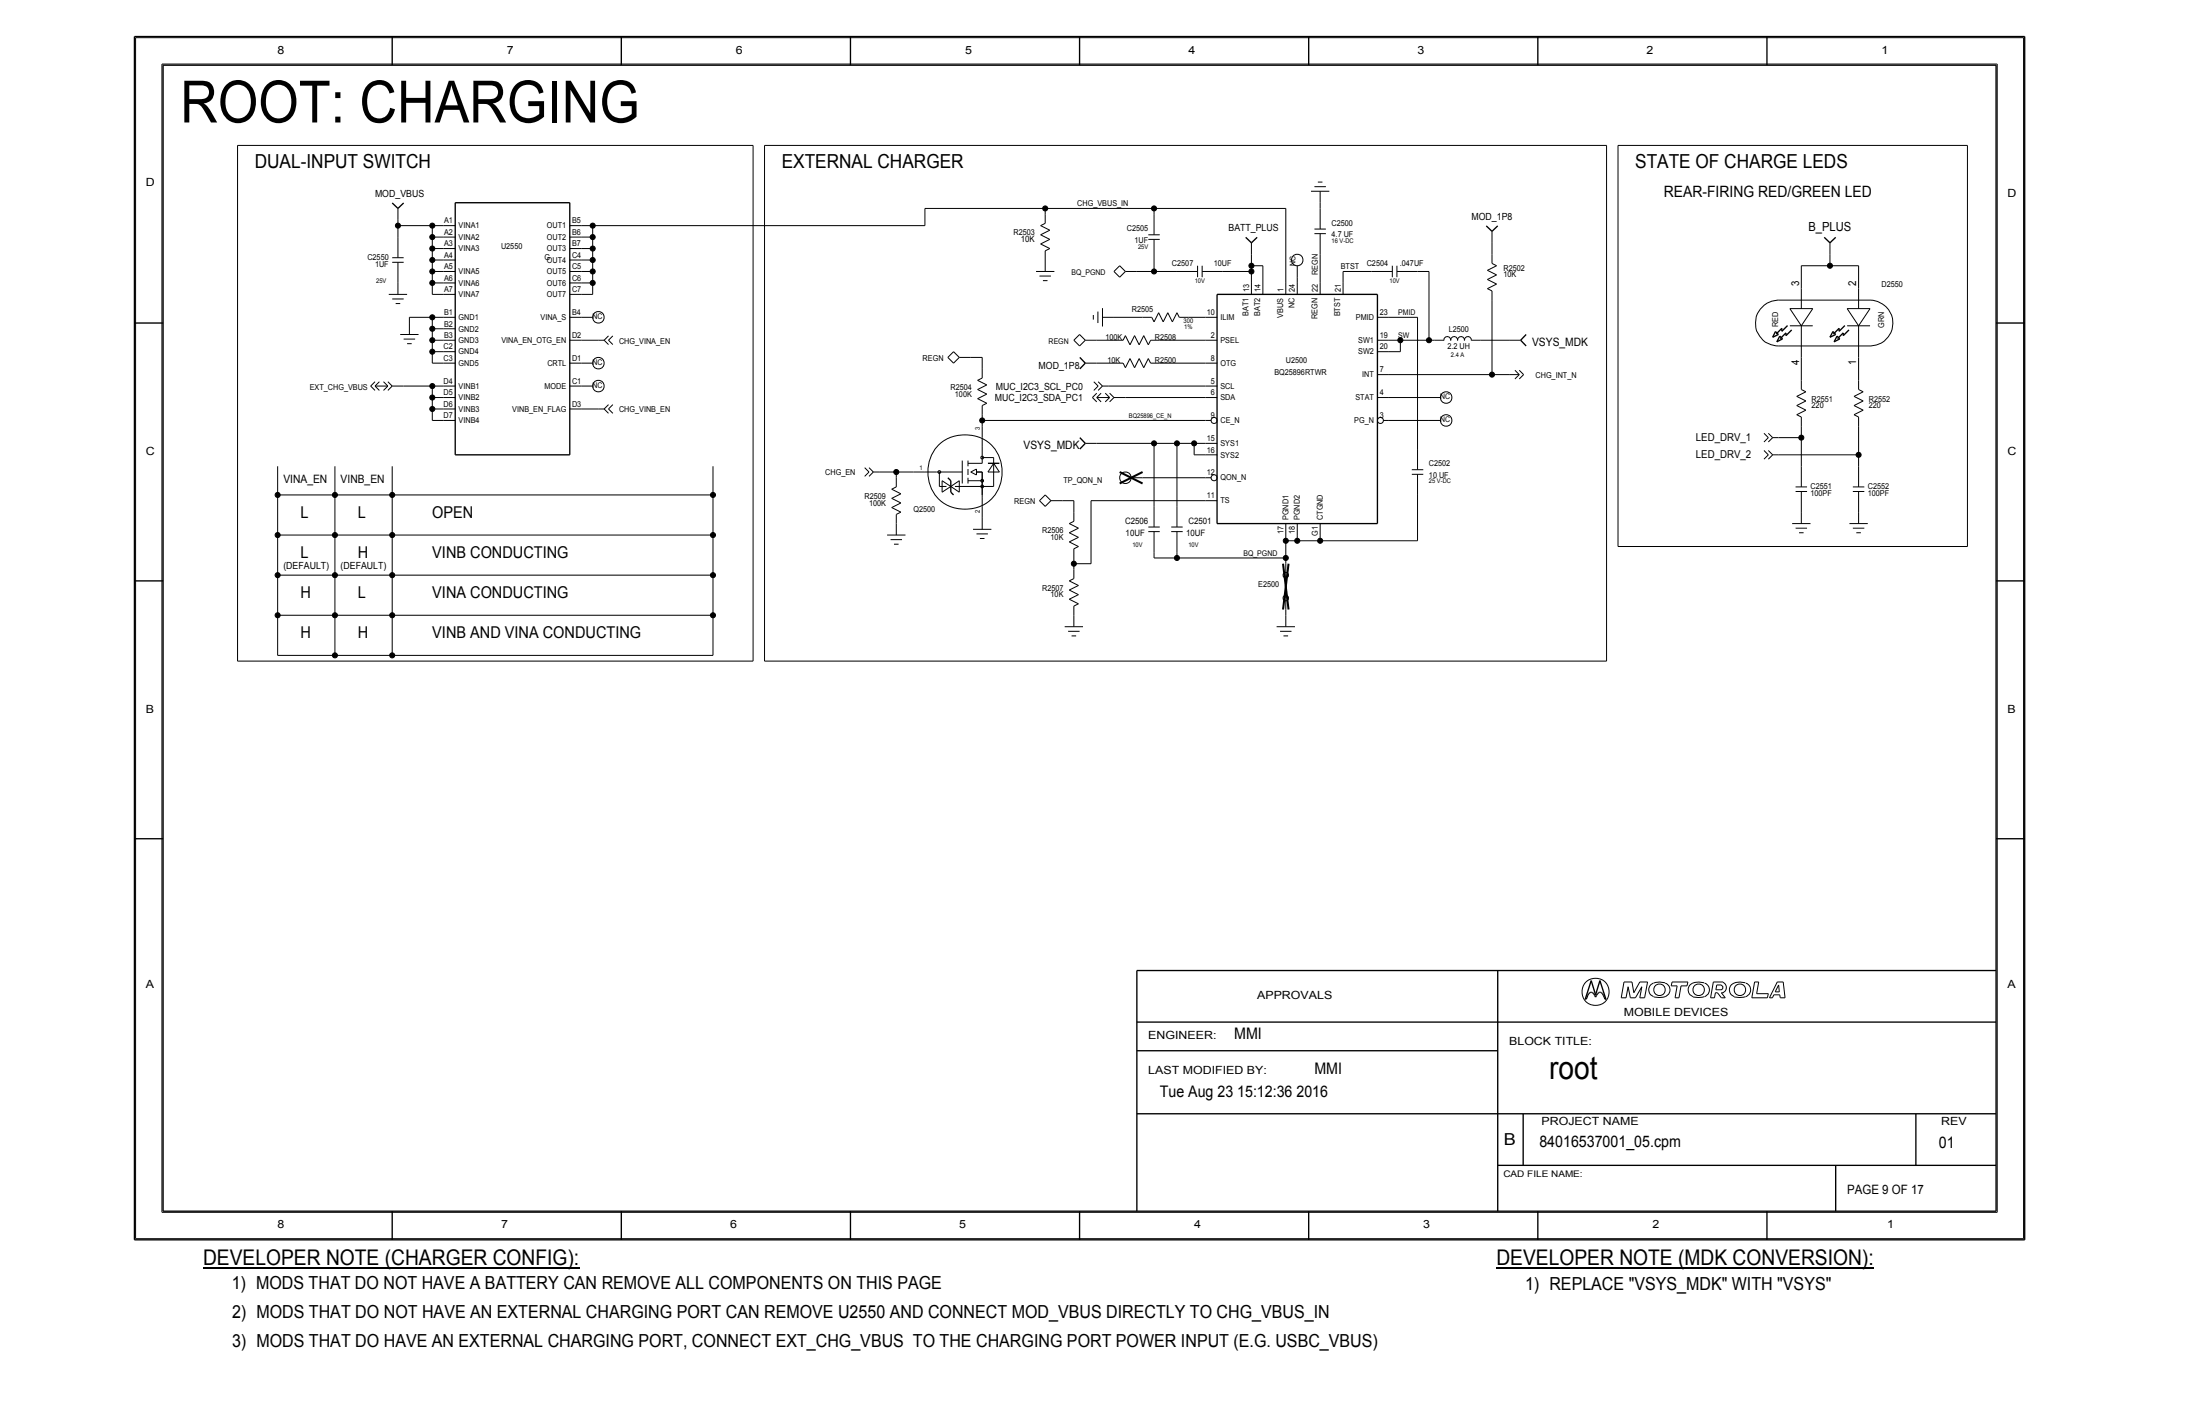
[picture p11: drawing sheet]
<svg xmlns="http://www.w3.org/2000/svg" width="432mm" height="279mm" viewBox="0 0 432 279" stroke-linecap="round" stroke-linejoin="round" font-family="sans-serif">
<path d="M39.9 248.8h73.8M293.7 248.7h74.1" fill="none" stroke="#000" stroke-width=".31"/>
<g fill="none" stroke="#000" stroke-width=".2">
<path d="M26.6 7.4h370.6zM26.6 7.4v235.6zM31.8 12.6v225.3zM31.8 12.6h360.2zM392 12.6v225.3zM397.2 7.4v235.6zM46.6 28.5h101.2zM46.6 28.5v101.2zM147.8 28.5v101.2zM150.1 28.5h165.2zM150.1 28.5v101.2zM257.3 37.5h3.6z"/>
<path d="M258 36.6h2.2zM258.7 35.7h.9zM259.1 39.8v1.1zM259.1 37.5v2.3zM315.3 28.5v101.2zM317.6 28.5h68.6zM317.6 28.5v78.7zM386.2 28.5v78.7zM76.3 57.8h3.6zM77 58.7h2.2zM77 51.5h2.2zM77 50.6h2.2z"/>
<path d="M77.7 59.6h.9zM78.1 44.3v2.2zM78.1 43.1v1.2zM78.1 55.5v2.3zM78.1 51.5v4zM78.1 46.5v4.1zM78.1 40.9v2.2zM78.1 44.3h6.7zM84.8 46.5h2.3zM84.8 48.8h2.3zM84.8 51h2.3zM84.8 53.3h2.3z"/>
<path d="M84.8 55.5h2.3zM84.8 57.8h2.3zM84.8 44.3h2.3zM84.8 44.3v2.2zM84.8 46.5v2.3zM84.8 48.8v2.2zM84.8 51v2.3zM84.8 53.3v2.2zM84.8 55.5v2.3zM87.1 46.5h2.2zM87.1 44.3h2.2zM87.1 51h2.2z"/>
<path d="M87.1 48.8h2.2zM87.1 57.8h2.2zM87.1 55.5h2.2zM87.1 53.3h2.2zM111.8 57.8h2.3zM111.8 53.3h2.3zM111.8 51h2.3zM111.8 55.5h2.3zM111.8 46.5h2.3zM111.8 44.3h2.3zM111.8 48.8h2.3zM114.1 44.3h2.2z"/>
<path d="M114.1 48.8h2.2zM114.1 53.3h2.2zM114.1 46.5h2.2zM114.1 51h2.2zM114.1 55.5h2.2zM114.1 57.8h2.2zM116.3 44.3h65.2zM116.3 44.3v2.2zM116.3 46.5v2.3zM116.3 48.8v2.2zM116.3 51v2.3zM116.3 53.3v2.2z"/>
<path d="M116.3 55.5v2.3zM181.5 40.9h23.6zM181.5 40.9v3.4zM203.3 53.3h3.6zM204 54.2h2.3zM204.2 46.1l1.8 .9zM204.2 47.9l1.8-.9zM204.2 44.3l1.8 .9zM204.2 46.1l1.8-.9zM204.2 47.9l1.8 .9zM204.2 44.3l.9-.5zM204.7 55.1h.9z"/>
<path d="M205.1 49.2l.9-.4zM205.1 40.9h21.4zM205.1 40.9v1.1zM205.1 51v2.3zM205.1 42v1.8zM205.1 49.2v1.8zM218.6 53.3l1.2 1.1zM219.8 52.1l1.1 1.2zM219.8 52.1l-1.2 1.2zM220.9 53.3h2.2zM220.9 53.3l-1.1 1.1zM223.1 53.3h3.4z"/>
<path d="M225.4 47h2.2zM225.4 46.1h2.2zM226.5 53.3h4.5zM226.5 40.9h25.9zM226.5 40.9v1.1zM226.5 51v2.3zM226.5 47v4zM226.5 42v4.1zM231 53.3h4.1zM235.1 52.1v2.3zM236 53.3h4zM236 52.1v2.3z"/>
<path d="M240 53.3h5.6zM245.6 52.1h2.3zM245.6 49.9v2.2zM245.6 52.1v1.2zM245.6 53.3v2.2zM245.6 47.6v2.3zM245.6 55.5v2.3zM247.9 52.1v3.4zM247.9 55.5v2.3zM252.4 40.9v14.6zM252.4 55.5v2.3zM254.6 54.4v1.1z"/>
<path d="M254.6 52.1v2.3zM254.6 55.5v2.3zM258 44.9h2.2zM258 45.8h2.2zM259.1 49.9v5.6zM259.1 45.8v4.1zM259.1 40.9v4zM259.1 55.5v2.3zM263.6 53.3h5.6zM263.6 53.3v2.2zM263.6 55.5v2.3zM269.2 53.3h4.1z"/>
<path d="M273.3 52.1v2.3zM274.2 53.3h4zM274.2 52.1v2.3zM278.2 53.3h2.3zM280.5 53.3v13.5zM291.9 54.8l1.8-.9zM291.9 54.8l1.8 .9zM291.9 53l1.8-.9zM291.9 56.6l.9 .5zM291.9 53l1.8 .9zM291.9 56.6l1.8-.9zM292.8 51.7l.9 .4z"/>
<path d="M292.8 47.6v2.3zM292.8 58.9v14.6zM292.8 49.9v1.8zM292.8 57.1v1.8zM292.8 45.4v2.2zM349.1 58.9a4.5 4.5 0 0 0-4.5 4.5 4.5 4.5 0 0 0 4.5 4.5M349.1 58.9h17.9zM353.5 52.1h5.7zM353.5 52.1v4.5zM353.5 56.6v4zM359.2 52.1h5.6zM359.2 49.9v2.2z"/>
<path d="M359.2 47.6v2.3zM364.8 52.1v4.5zM364.8 56.6v4zM367 58.9a4.5 4.5 0 0 1 4.5 4.5 4.5 4.5 0 0 1-4.5 4.5M72.8 75.8l.8-.9zM72.8 75.8l.8 .8zM73.6 75.8h2.5zM73.6 75.8l.9 .8zM73.6 75.8l.9-.9zM75.3 74.9l.8 .9zM75.3 76.6l.8-.8zM76.1 76.6l.9-.8z"/>
<path d="M76.1 74.9l.9 .9zM77 75.8h2.2zM78.6 65.6h3.6zM79.2 66.5h2.3zM79.2 75.8h5.6zM79.9 67.4h.9zM80.4 62.3h4.4zM80.4 62.3v1.1zM80.4 63.4v2.2zM84.8 64.5h2.3zM84.8 66.8h2.3zM84.8 69h2.3z"/>
<path d="M84.8 71.3h2.3zM84.8 75.8h2.3zM84.8 78h2.3zM84.8 62.3h2.3zM84.8 62.3v2.2zM84.8 64.5v2.3zM84.8 66.8v2.2zM84.8 69v2.3zM84.8 75.8v2.2zM84.8 78v2.2zM87.1 62.3h2.2zM87.1 64.5h2.2z"/>
<path d="M87.1 66.8h2.2zM87.1 69h2.2zM87.1 71.3h2.2zM87.1 75.8h2.2zM87.1 78h2.2zM111.8 75.8h2.3zM111.8 66.8h2.3zM111.8 71.3h2.3zM111.8 62.3h2.3zM114.1 66.8h3.4zM114.1 75.8h2.2zM114.1 71.3h2.2z"/>
<path d="M114.1 62.3h2.2zM117.5 66.8h1.1zM118.6 66.8l.8 .8zM119.4 79.4l-.8 .8zM119.4 66.8l.9 .8zM119.4 65.9l-.8 .9zM120.3 79.4l-.9 .8zM120.3 65.9l-.9 .9zM186 70.1l1.2 1.2zM187.2 69l1.1 1.1zM187.2 69l-1.2 1.1zM188.3 70.1h2.2z"/>
<path d="M188.3 70.1l-1.1 1.2zM190.5 70.1h2.3zM191.9 76.4l1.8 .9zM191.9 78.2l1.8-.9zM191.9 74.6l1.8 .9zM191.9 76.4l1.8-.9zM191.9 78.2l1.8 .9zM191.9 74.6l.9-.4zM192.8 79.6l.9-.5zM192.8 70.1v2.3zM192.8 72.4v1.8zM192.8 79.6v1.8z"/>
<path d="M210.8 66.8l1.1 1.1zM211.9 65.6l1.1 1.2zM211.9 65.6l-1.1 1.2zM213 71.3h2.3zM213 66.8h2.3zM213 66.8l-1.1 1.1zM214.4 78l.9 .9zM214.6 61.8v.9zM214.7 74.9l.8 .9zM215.3 78h2.5zM215.3 77.1l-.9 .9zM215.3 78l.8 .9z"/>
<path d="M215.3 71.3h3.3zM215.3 66.8h3.3zM215.3 78l.8-.9zM215.5 61.1v2.3zM215.5 75.8l-.8 .8zM215.5 74.9l.9 .9zM216.4 75.8l-.9 .8zM216.4 75.8h1.1zM216.4 62.3h2.2zM216.4 60.5v3.6zM216.9 77.1l.9 .9zM216.9 78.9l.9-.9z"/>
<path d="M217.5 75.8h19.1zM217.8 78.9l.8-.9zM217.8 77.1l.8 .9zM218.6 78h2.3zM218.6 62.3h5.7zM218.6 71.3h1.8zM218.6 66.8h1.8zM220.4 71.3l.5 .9zM220.9 65.9l.9 1.8zM220.9 78h15.7zM220.9 65.9l-.5 .9zM221.8 70.4l.9 1.8z"/>
<path d="M221.8 70.4l-.9 1.8zM222.7 65.9l-.9 1.8zM222.7 65.9l.9 1.8zM223.6 70.4l.9 1.8zM223.6 70.4l-.9 1.8zM224.3 62.3h1.8zM224.5 65.9l.9 1.8zM224.5 65.9l-.9 1.8zM225.4 70.4l.4 .9zM225.4 70.4l-.9 1.8zM225.8 71.3h1.8zM225.8 66.8h1.8z"/>
<path d="M225.8 66.8l-.4 .9zM226.1 62.3l.4 .9zM227.4 61.4l.9 1.8zM227.4 61.4l-.9 1.8zM227.6 66.8h9zM227.6 71.3h9zM229.2 61.4l.9 1.8zM229.2 61.4l-.9 1.8zM231 61.4l.5 .9zM231 61.4l-.9 1.8zM231.5 62.3h1.8zM233.3 62.3h3.3z"/>
<path d="M236.6 66.8h2.3zM236.6 71.3h2.3zM236.6 75.8h2.3zM236.6 78h2.3zM236.6 62.3h2.3zM270.4 73.5h2.2zM270.4 78h2.2zM270.4 62.3h2.2zM270.4 66.8h2.2zM270.4 69h2.2zM272.6 66.8h2.3zM272.6 78h7.9z"/>
<path d="M272.6 73.5h20.2zM272.6 69h2.3zM272.6 62.3h5.6zM274.9 66.8h5.6zM274.9 66.8v2.2zM278.2 62.3v25.8zM280.5 66.8h1.1zM280.5 78h2.2zM281.6 66.8h1.8zM283.4 66.8a.66 .66 0 0 1 .6-.8 .66 .66 0 0 1 .7 .8M284.7 66.8a.66 .66 0 0 1 .7-.8 .66 .66 0 0 1 .6 .8M286.1 66.8a.66 .66 0 0 1 .6-.8 .66 .66 0 0 1 .7 .8"/>
<path d="M287.4 66.8a.66 .66 0 0 1 .7-.8 .66 .66 0 0 1 .6 .8M288.8 66.8h1.8zM290.6 66.8h5.6zM292.8 73.5h3.4zM296.2 73.5h2zM296.2 66.8h2.3zM297.3 74.4l.9-.9zM297.3 72.6l.9 .9zM298.2 72.6l.8 .9zM298.2 74.4l.8-.9zM349.1 67.9h17.9zM351.3 60.6h4.5z"/>
<path d="M351.3 63.9h4.5zM351.3 60.6l2.2 3.3zM352.6 79.6l1.8-.9zM352.6 79.6l1.8 .9zM352.6 77.8l1.8-.9zM352.6 77.8l1.8 .9zM353.5 76.4l.9 .5zM353.5 70.1v4.5zM353.5 63.9v6.2zM353.5 74.6v1.8zM355.8 60.6l-2.3 3.3zM362.5 60.6h4.5z"/>
<path d="M362.5 63.9h4.5zM362.5 60.6l2.3 3.3zM363.9 79.6l1.8-.9zM363.9 79.6l1.8 .9zM363.9 77.8l1.8-.9zM363.9 77.8l1.8 .9zM364.8 76.4l.9 .5zM364.8 70.1v4.5zM364.8 63.9v6.2zM364.8 74.6v1.8zM367 60.6l-2.2 3.3zM54.5 97.1v7.9z"/>
<path d="M54.5 91.5v5.6zM54.5 97.1h11.2zM65.7 97.1v7.9zM65.7 91.5v5.6zM65.7 97.1h11.3zM77 97.1v7.9zM77 91.5v5.6zM77 97.1h62.9zM84.8 80.2h2.3zM84.8 80.2v2.3zM84.8 82.5h2.3zM87.1 80.2h2.2z"/>
<path d="M87.1 82.5h2.2zM111.8 80.2h2.3zM114.1 80.2h3.4zM117.5 80.2h1.1zM118.6 80.2l.8 .9zM119.4 80.2l.9 .9zM139.9 97.1v7.9zM139.9 91.5v5.6zM169.7 91.8l.9 .8zM170.6 92.6l-.9 .9zM170.6 91.8l.8 .8zM171.4 92.6l-.8 .9z"/>
<path d="M171.4 92.6h1.1zM172.5 92.6h3.4zM175 97.8l1.8 .9zM175 99.6l1.8-.9zM175 96l1.8 .9zM175 97.8l1.8-.9zM175 99.6l1.8 .9zM175 96l.9-.5zM175.9 92.6h3.4zM175.9 92.6v1.1zM175.9 93.7v1.8zM179.3 92.6h2.2z"/>
<path d="M181.5 92.6h2.3zM183.8 92.6h5.1zM184.2 92.4h.4v.4h-.4zM184.4 95.4h1.4zM184.4 87.2a7.5 7.5 0 0 1 11.5 1.9 7.3 7.3 0 0 1-4.1 10.5 7.3 7.3 0 0 1-9.6-5.8 7.6 7.6 0 0 1 2.2-6.6zM184.4 92.6v2.8zM184.9 96.6l1.7-1.2zM184.9 94.3v2.3zM184.9 94.3l1.7 1.1zM186.6 95.4l1.7-1.1zM186.6 95.4l1.7 1.2zM187.4 95.4h5.4z"/>
<path d="M188.3 94.3v2.3zM188.9 90.4v4.5zM190 94.3h2.8zM190 90.9h2.8zM190 90.4v1.1zM190 93.7v1.2zM190 92v1.2zM190.5 92.6l1.2 .6zM190.5 92.6l1.2-.6zM191.7 92.6h1.1zM191.7 92v1.2zM192.6 89.6h.4v.4h-.4z"/>
<path d="M192.6 94.1h.4v.4h-.4zM192.6 95.3h.4v.3h-.4zM192.8 95.4h2.2zM192.8 82.5h43.8zM192.8 81.4v1.1zM192.8 82.5v1.1zM192.8 99.4v2.2zM192.8 83.6v2.3zM192.8 87.5v3.4zM192.8 97.7v1.7zM192.8 85.9v1.6zM192.8 92.6v5.1z"/>
<path d="M192.8 89.8h2.2zM192.8 92.6v4.5zM193.9 92.6h2.3zM195 90.9l1.2 1.7zM195 89.8v5.6zM195 90.9l-1.1 1.7zM204 98.2l1.1 1.2zM205.1 97.1l1.2 1.1zM205.1 97.1l-1.1 1.1zM206.3 98.2h2.2zM206.3 98.2l-1.2 1.2zM208.5 98.2h2.3z"/>
<path d="M210.8 98.2v2.3zM213 87h2.3zM214.1 98.2h22.5zM214.1 98.2v12.4zM215.3 87h11.2zM222 93.7h2.3zM224.3 93.7h12.3zM226.5 87h4.5zM226.5 87v12.4zM226.5 99.4v4zM231 87h3.4zM231 87v12.4z"/>
<path d="M231 99.4v4zM234.4 87h2.2zM234.4 87v2.2zM234.4 89.2h2.2zM236.6 82.5h1.1zM236.6 98.2h2.3zM236.6 93.7h1.1zM236.6 89.2h2.3zM236.6 87h2.3zM271.5 82.5h1.1zM272.6 82.5h7.9zM277.1 93.1h2.2z"/>
<path d="M277.1 92.2h2.2zM278.2 97.1v9zM278.2 88.1v4.1zM278.2 93.1v4zM280.5 82.5h2.2zM346.2 85l.9 .9zM346.2 88.4l.9 .8zM347.1 85.9l-.9 .8zM347.1 85l.8 .9zM347.1 89.2l-.9 .9zM347.1 88.4l.8 .8zM347.9 85.9l-.8 .8z"/>
<path d="M347.9 85.9h1.2zM347.9 89.2l-.8 .9zM347.9 89.2h1.2zM349.1 85.9h4.4zM349.1 89.2h15.7zM352.4 95.5h2.3zM352.4 96.4h2.3zM352.6 81.4l.9 .4zM352.6 81.4l1.8-.9zM353.5 83.6v2.3zM353.5 85.9v5.6zM353.5 96.4v4.1z"/>
<path d="M353.5 91.5v4zM353.5 81.8v1.8zM363.7 95.5h2.2zM363.7 96.4h2.2zM363.9 81.4l.9 .4zM363.9 81.4l1.8-.9zM364.8 83.6v5.6zM364.8 89.2v2.3zM364.8 96.4v4.1zM364.8 91.5v4zM364.8 81.8v1.8zM54.5 105v7.9z"/>
<path d="M54.5 112.9v7.8zM54.5 105h11.2zM54.5 112.9h11.2zM65.7 105v7.9zM65.7 112.9v7.8zM65.7 105h11.3zM65.7 112.9h11.3zM77 105v7.9zM77 112.9h62.9zM77 112.9v7.8zM77 105h62.9zM139.9 105v7.9z"/>
<path d="M139.9 112.9v7.8zM174.1 105h3.6zM174.8 105.9h2.2zM175.5 106.8h.9zM175.9 100.9l.9-.4zM175.9 102.7v2.3zM175.9 100.9v1.8zM191 103.9h3.6zM191.7 104.8h2.2zM192.3 105.7h.9zM192.8 101.6v2.3zM209.9 104.5l1.8-.9z"/>
<path d="M209.9 106.3l1.8 .9zM209.9 102.7l.9-.4zM209.9 115.8l1.8-.9zM209.9 117.6l1.8 .9zM209.9 114l.9-.5zM209.9 104.5l1.8 .9zM209.9 106.3l1.8-.9zM209.9 102.7l1.8 .9zM209.9 115.8l1.8 .9zM209.9 117.6l1.8-.9zM209.9 114l1.8 .9zM210.8 107.7l.9-.5z"/>
<path d="M210.8 118.9l.9-.4zM210.8 110.6h3.3zM210.8 109.5v1.1zM210.8 110.6v1.1zM210.8 100.5v1.8zM210.8 107.7v1.8zM210.8 111.7v1.8zM210.8 118.9v1.8zM225.4 104.3h2.2zM225.4 103.4h2.2zM226.5 109.5h4.5zM226.5 108.4v1.1z"/>
<path d="M226.5 104.3v4.1zM229.9 103.4h2.2zM229.9 104.3h2.2zM231 109.5h21.4zM231 108.4v1.1zM231 104.3v4.1zM252.4 119.6v1.1zM252.4 106.1h2.2zM252.4 105v1.1zM252.4 106.1v3.4zM252.4 109.5v1.1zM252.4 117.3v2.3z"/>
<path d="M252.4 110.6v2.3zM252.4 102.7v2.3zM254.6 106.1h4.5zM254.6 105v1.1zM254.6 102.7v2.3zM259.1 105v1.1zM259.1 102.7v2.3zM259.1 106.1h19.1zM317.6 107.2h68.6zM351.8 102.7h3.5zM352.4 103.6h2.3zM353.1 104.5h.9z"/>
<path d="M353.5 100.5v2.2zM363 102.7h3.6zM363.7 103.6h2.2zM364.3 104.5h.9zM364.8 100.5v2.2zM46.6 129.7h101.2zM54.5 120.7v7.9zM54.5 120.7h11.2zM54.5 128.6h11.2zM65.7 120.7v7.9zM65.7 120.7h11.3zM65.7 128.6h11.3z"/>
<path d="M77 120.7v7.9zM77 120.7h62.9zM77 128.6h62.9zM139.9 120.7v7.9zM150.1 129.7h165.2zM209 123h3.6zM209.6 123.9h2.3zM210.3 124.8h.9zM210.8 120.7v2.3zM250.6 123h3.6zM251.2 123.9h2.3zM251.9 124.8h.9z"/>
<path d="M252.4 120.7v2.3zM318.2 195.8h.9zM318.7 192.7h1.6zM318.7 192.7l-.5 3.1zM319.6 193.6l-.5 2.2zM319.6 193.6l.4 2.2zM320 195.8h1zM320.3 192.7l.4 2.1zM321.8 192.7l-1.1 2.1zM321.8 195.8h1zM321.8 192.7h1.6zM322.2 193.6l-.4 2.2z"/>
<path d="M322.2 193.6l-1.2 2.2zM323.4 192.7l-.6 3.1zM324.5 192.9a1.42 1.42 0 0 0-.9 1.3 1.42 1.42 0 0 0 .9 1.4M326.8 192.9l-.1-.1a3.6 3.6 0 0 0-2.2 .1M326.8 192.9a1.44 1.44 0 0 1 .9 1.7 1.44 1.44 0 0 1-1.5 1.1l-1.6-.1M328 193.4h1.2zM328.2 192.7h3.1zM328.2 192.7l-.2 .7zM328.8 195.8h.7zM329.2 193.4l-.4 2.4zM329.9 193.4l-.4 2.4zM329.9 193.4h1.2z"/>
<path d="M331.3 192.7l-.2 .7zM334.5 192.9a2.65 2.65 0 0 0-3 .7 1.44 1.44 0 0 0 .8 2M334.5 195.6l-1.2 .1-1-.1M334.6 192.9a1.4 1.4 0 0 1 .9 1.3 1.4 1.4 0 0 1-.9 1.4M335.7 195.8h.8zM336.3 192.7h1.9zM336.3 192.7l-.6 3.1zM336.7 194.8l-.2 1zM336.7 194.8h.4zM336.8 194.2h1.1zM337 193.3h.9zM337 193.3l-.2 .9z"/>
<path d="M337.1 194.8l.8 1zM337.8 193.3a.44 .44 0 0 1 .3 .5 .44 .44 0 0 1-.3 .4M337.9 194.8l.7 1zM337.9 194.8h.3zM337.9 195.8h.7zM338.2 192.8a1.1 1.1 0 0 1 .6 1 1.1 1.1 0 0 1-.6 1M342.6 192.9a2.65 2.65 0 0 0-3 .7 1.44 1.44 0 0 0 .8 2M342.7 192.9a1.45 1.45 0 0 1 .9 1.7 1.45 1.45 0 0 1-1.6 1.1l-1.6-.1M343.8 195.8h3.1zM344.4 192.7h.8zM344.4 192.7l-.6 3.1zM344.8 195h2.3z"/>
<path d="M345.2 192.7l-.4 2.3zM347.1 195l-.2 .8zM347.3 195.8h.6zM348.2 195.2l-.3 .6zM348.2 195.2h1.1zM348.4 194.6h.8zM348.8 192.7l-1.5 3.1zM348.8 192.7h1.2zM349.1 193.3l-.7 1.3zM349.1 193.3l.1 1.3zM349.3 195.2l.1 .6zM349.4 195.8h1z"/>
<path d="M350 192.7l.4 3.1zM31.8 237.9h360.2zM26.6 243h370.6z"/>
<circle cx="254.6" cy="51" r="1.13"/>
<circle cx="117.4" cy="62.3" r="1.13"/>
<circle cx="117.4" cy="75.8" r="1.13"/>
<circle cx="117.4" cy="71.3" r="1.13"/>
<circle cx="283.8" cy="78" r="1.13"/>
<circle cx="220.9" cy="93.7" r="1.13"/>
<circle cx="238.3" cy="82.5" r=".59"/>
<circle cx="238.3" cy="93.7" r=".59"/>
<circle cx="270.9" cy="82.5" r=".59"/>
<circle cx="283.8" cy="82.5" r="1.13"/>
<circle cx="252.4" cy="112.9" r=".54"/>
<circle cx="252.4" cy="117.4" r=".54"/>
<circle cx="313.2" cy="194.6" r="2.67"/>
<circle cx="325.7" cy="194.2" r="1.13"/>
<circle cx="333.4" cy="194.2" r="1.13"/>
<circle cx="341.5" cy="194.2" r="1.13"/>
</g>
<g fill="#000" stroke="#000" stroke-width=".2">
<circle cx="78.1" cy="44.3" r=".49"/>
<circle cx="84.8" cy="46.5" r=".49"/>
<circle cx="84.8" cy="55.5" r=".49"/>
<circle cx="84.8" cy="53.3" r=".49"/>
<circle cx="84.8" cy="48.8" r=".49"/>
<circle cx="84.8" cy="51" r=".49"/>
<circle cx="84.8" cy="44.3" r=".49"/>
<circle cx="116.3" cy="46.5" r=".49"/>
<circle cx="116.3" cy="48.8" r=".49"/>
<circle cx="116.3" cy="55.5" r=".49"/>
<circle cx="116.3" cy="44.3" r=".49"/>
<circle cx="116.3" cy="53.3" r=".49"/>
<circle cx="116.3" cy="51" r=".49"/>
<circle cx="205.1" cy="40.9" r=".49"/>
<circle cx="226.5" cy="53.3" r=".49"/>
<circle cx="226.5" cy="40.9" r=".49"/>
<circle cx="245.6" cy="52.1" r=".49"/>
<circle cx="245.6" cy="53.3" r=".49"/>
<circle cx="359.2" cy="52.1" r=".49"/>
<circle cx="84.8" cy="66.8" r=".49"/>
<circle cx="84.8" cy="78" r=".49"/>
<circle cx="84.8" cy="64.5" r=".49"/>
<circle cx="84.8" cy="75.8" r=".49"/>
<circle cx="84.8" cy="62.3" r=".49"/>
<circle cx="84.8" cy="69" r=".49"/>
<circle cx="274.9" cy="66.8" r=".49"/>
<circle cx="280.5" cy="66.8" r=".49"/>
<circle cx="292.8" cy="73.5" r=".49"/>
<circle cx="54.5" cy="97.1" r=".49"/>
<circle cx="65.7" cy="97.1" r=".49"/>
<circle cx="77" cy="97.1" r=".49"/>
<circle cx="84.8" cy="80.2" r=".49"/>
<circle cx="139.9" cy="97.1" r=".49"/>
<circle cx="175.9" cy="92.6" r=".49"/>
<circle cx="192.8" cy="82.5" r=".49"/>
<circle cx="226.5" cy="87" r=".49"/>
<circle cx="231" cy="87" r=".49"/>
<circle cx="234.4" cy="87" r=".49"/>
<circle cx="353.5" cy="85.9" r=".49"/>
<circle cx="364.8" cy="89.2" r=".49"/>
<circle cx="54.5" cy="112.9" r=".49"/>
<circle cx="54.5" cy="105" r=".49"/>
<circle cx="65.7" cy="105" r=".49"/>
<circle cx="65.7" cy="112.9" r=".49"/>
<circle cx="77" cy="105" r=".49"/>
<circle cx="77" cy="112.9" r=".49"/>
<circle cx="139.9" cy="112.9" r=".49"/>
<circle cx="139.9" cy="105" r=".49"/>
<circle cx="210.8" cy="110.6" r=".49"/>
<circle cx="231" cy="109.5" r=".49"/>
<circle cx="252.4" cy="106.1" r=".49"/>
<circle cx="252.4" cy="109.5" r=".49"/>
<circle cx="254.6" cy="106.1" r=".49"/>
<circle cx="259.1" cy="106.1" r=".49"/>
<circle cx="54.5" cy="120.7" r=".49"/>
<circle cx="65.7" cy="120.7" r=".49"/>
<circle cx="65.7" cy="128.6" r=".49"/>
<circle cx="77" cy="120.7" r=".49"/>
<circle cx="77" cy="128.6" r=".49"/>
<circle cx="139.9" cy="120.7" r=".49"/>
</g>
<g fill="none" stroke="#000" stroke-width=".27">
<path d="M26.4 7.2v236.1zM26.4 7.2h371zM32 12.8v224.8zM32 12.8h359.8zM77 7.2v5.6zM122 7.2v5.6zM166.9 7.2v5.6zM211.9 7.2v5.6zM256.9 7.2v5.6zM301.8 7.2v5.6zM346.8 7.2v5.6zM391.8 12.8v224.8z"/>
<path d="M397.4 7.2v236.1zM77 39.8l1.1 1.1zM89.3 39.8h22.5zM89.3 39.8v49.4zM111.8 39.8v49.4zM78.1 40.9l1.1-1.1zM238.9 57.8v44.9zM238.9 57.8h31.5zM244.5 46.6l1.1 1zM245.6 47.6l1.1-1zM270.4 57.8v44.9zM291.7 44.3l1.1 1.1z"/>
<path d="M292.8 45.4l1.2-1.1zM358 46.6l1.2 1zM359.2 47.6l1.1-1zM26.4 63.4h5.6zM211.9 70.1l1.1 1.2zM213 71.3l-1.1 1.1zM298.5 66.8l1 1.1zM299.5 65.6l-1 1.2zM347.9 66.2l1.2-.6zM348.5 65l-.6 1.2zM348.5 65l.6 .6zM348.7 67.1l1.2-.6z"/>
<path d="M349.3 65.9l.6 .6zM349.3 65.9l-.6 1.2zM349.7 65l1.2-1.1zM349.7 64.4v.6zM349.7 64.4l-1.1 1.1zM350.5 65.3v.6zM350.5 65.3l-1.1 1.1zM351.7 64.7l-1.2 1.2zM359.2 66.2l1.1-.6zM359.8 65l.5 .6zM359.8 65l-.6 1.2zM359.8 65.5l1.2-1.1z"/>
<path d="M360 67.1l1.1-.6zM360.6 65.9l.5 .6zM360.6 65.9l-.6 1.2zM360.7 66.4l1.1-1.1zM361 64.4v.6zM361 65l1.1-1.1zM361.8 65.9l1.1-1.2zM361.8 65.3v.6zM391.8 63.4h5.6zM89.3 89.2h22.5zM186 93.7l.6 .6zM186.6 96.6l.6 .5z"/>
<path d="M186.6 94.3v2.3zM193.9 90.9h2.3zM211.9 85.9l1.1 1.1zM213 87l-1.1 1.1zM26.4 114h5.6zM238.9 102.7h31.5zM252.4 112.9v4.4zM391.8 114h5.6zM26.4 164.6h5.6zM391.8 164.6h5.6zM223.1 190.4v47.2zM223.1 190.4h168.7z"/>
<path d="M294 190.4v47.2zM311.1 196h.2zM311.5 195.8l-.2 .2zM311.6 195.3l-.1 .5zM311.8 195l-.2 .3zM312 194.8l-.2 .2zM312 194.8l.2-.1zM312.2 194.7h.2zM312.3 192.4l-1.2 3.6zM312.3 192.4l.9 2.8zM312.4 194.7l.2 .1zM312.6 194.8l.2 .2z"/>
<path d="M312.8 195l.2 .3zM313 195.3l.2 .3zM313.3 195.3l-.1 .3zM313.6 195l-.3 .3zM313.8 194.8l.1-.1zM313.8 194.8l-.2 .2zM313.9 194.7h.3zM314 192.4l1.2 3.6zM314 192.4l-.8 2.8zM314.2 194.7l.1 .1zM314.3 194.8l.2 .2zM314.5 195l.2 .3z"/>
<path d="M314.7 195.3l.2 .5zM314.9 195.8l.1 .2zM315 196h.2zM223.1 200.5h168.7zM223.1 218.5h168.7zM223.1 206.2h70.9zM299 218.5v10.2zM376 218.5v10.2zM32 237.6h359.8zM77 237.6v5.7zM122 237.6v5.7zM166.9 237.6v5.7z"/>
<path d="M211.9 237.6v5.7zM256.9 237.6v5.7zM294 228.7h97.8zM301.8 237.6v5.7zM346.8 237.6v5.7zM360.3 228.7v8.9zM26.4 243.3h371z"/>
</g>
<path d="M219.8 94.9l4.5-2.3zM219.8 92.6l4.5 2.3zM251.8 110.6l1.1 9zM252.9 110.6l-1.1 9z" fill="none" stroke="#000" stroke-width=".4"/>
<text font-size="11.4" x="35.4" y="24">ROOT: CHARGING</text>
<text font-size="6.2" x="304.1" y="211.8">root</text>
<g font-size="4.2">
<text x="39.9" y="248.2">DEVELOPER NOTE (CHARGER CONFIG):</text>
<text x="293.7" y="248.1">DEVELOPER NOTE (MDK CONVERSION):</text>
</g>
<g font-size="3.8">
<text x="50" y="33">DUAL-INPUT SWITCH</text>
<text x="153.4" y="33">EXTERNAL CHARGER</text>
<text x="320.9" y="33">STATE OF CHARGE LEDS</text>
</g>
<g font-size="3.5">
<text x="45.5" y="253">1) MODS THAT DO NOT HAVE A BATTERY CAN REMOVE ALL COMPONENTS ON THIS PAGE</text>
<text x="299.3" y="253.2">1) REPLACE &quot;VSYS_MDK&quot; WITH &quot;VSYS&quot;</text>
<text x="45.5" y="258.6">2) MODS THAT DO NOT HAVE AN EXTERNAL CHARGING PORT CAN REMOVE U2550 AND CONNECT MOD_VBUS DIRECTLY TO CHG_VBUS_IN</text>
<text x="45.5" y="264.2">3) MODS THAT DO HAVE AN EXTERNAL CHARGING PORT, CONNECT EXT_CHG_VBUS TO THE CHARGING PORT POWER INPUT (E.G. USBC_VBUS)</text>
</g>
<g font-size="3.2">
<text x="59" y="101.6">L</text>
<text x="70.2" y="101.6">L</text>
<text x="84.8" y="101.6">OPEN</text>
<text x="59" y="109.5">L</text>
<text x="70.2" y="109.5">H</text>
<text x="84.8" y="109.5">VINB CONDUCTING</text>
<text x="59" y="117.3">H</text>
<text x="70.2" y="117.3">L</text>
<text x="84.8" y="117.3">VINA CONDUCTING</text>
<text x="59" y="125.2">H</text>
<text x="70.2" y="125.2">H</text>
<text x="84.8" y="125.2">VINB AND VINA CONDUCTING</text>
<text x="295.2" y="224.7">B</text>
</g>
<g font-size="3.1">
<text x="326.6" y="38.7">REAR-FIRING RED/GREEN LED</text>
<text x="242.2" y="203.9">MMI</text>
<text x="227.6" y="215.2">Tue Aug 23 15:12:36 2016</text>
<text x="258" y="210.7">MMI</text>
<text x="302.1" y="225.1">84016537001_05.cpm</text>
<text x="380.5" y="225.3">01</text>
</g>
<g font-size="2.5">
<text x="355" y="45.4">B_PLUS</text>
<text x="362.5" y="234.3">PAGE 9 OF 17</text>
</g>
<g font-size="2.3">
<text x="300.7" y="67.9">VSYS_MDK</text>
<text x="200.9" y="88.1">VSYS_MDK</text>
<text x="55.6" y="94.9">VINA_EN</text>
<text x="66.9" y="94.9">VINB_EN</text>
</g>
<g font-size="2.2">
<text x="54.5" y="10.5">8</text>
<text x="99.5" y="10.5">7</text>
<text x="144.4" y="10.5">6</text>
<text x="189.4" y="10.5">5</text>
<text x="233.3" y="10.5">4</text>
<text x="278.2" y="10.5">3</text>
<text x="323.2" y="10.5">2</text>
<text x="369.3" y="10.5">1</text>
<text x="28.6" y="36.4">D</text>
<text x="394" y="38.6">D</text>
<text x="28.6" y="89.2">C</text>
<text x="394" y="89.2">C</text>
<text x="28.6" y="139.8">B</text>
<text x="394" y="139.8">B</text>
<text x="28.6" y="193.8">A</text>
<text x="246.7" y="196">APPROVALS</text>
<text x="394" y="193.8">A</text>
<text x="225.4" y="203.9">ENGINEER:</text>
<text x="318.7" y="199.4">MOBILE DEVICES</text>
<text x="296.2" y="205">BLOCK TITLE:</text>
<text x="225.4" y="210.7">LAST MODIFIED BY:</text>
<text x="302.6" y="220.7">PROJECT NAME</text>
<text x="381" y="220.8">REV</text>
<text x="54.5" y="241">8</text>
<text x="98.3" y="241">7</text>
<text x="143.3" y="241">6</text>
<text x="188.3" y="241">5</text>
<text x="234.4" y="241">4</text>
<text x="279.3" y="241">3</text>
<text x="324.3" y="241">2</text>
<text x="370.4" y="241">1</text>
</g>
<g font-size="2.1">
<text x="353.1" y="56.2" transform="rotate(-90 353.1 56.2)">3</text>
<text x="364.3" y="56.2" transform="rotate(-90 364.3 56.2)">2</text>
<text x="353.1" y="71.6" transform="rotate(-90 353.1 71.6)">4</text>
<text x="364.3" y="71.6" transform="rotate(-90 364.3 71.6)">1</text>
<text x="332.9" y="86.5">LED_DRV_1</text>
<text x="332.9" y="89.9">LED_DRV_2</text>
</g>
<g font-size="1.9">
<text x="73.6" y="38.7">MOD_VBUS</text>
<text x="241.1" y="45.4">BATT_PLUS</text>
<text x="288.8" y="43.1">MOD_1P8</text>
<text x="195.4" y="76.4">MUC_I2C3_SCL_PC0</text>
<text x="203.9" y="72.4">MOD_1P8</text>
<text x="195.3" y="78.7">MUC_I2C3_SDA_PC1</text>
<text x="55.6" y="111.7">(DEFAULT)</text>
<text x="66.9" y="111.7">(DEFAULT)</text>
</g>
<text font-size="1.8" x="295.1" y="230.9">CAD FILE NAME:</text>
<g font-size="1.7">
<text x="200.4" y="47.5">10K</text>
<text x="220.8" y="102.7">C2506</text>
<text x="220.9" y="105.2">10UF</text>
<text x="232.8" y="105.2">10UF</text>
<text x="233.3" y="102.7">C2501</text>
</g>
<g font-size="1.6">
<text x="211.4" y="40.4">CHG_VBUS_IN</text>
<text x="87.2" y="43.8">A1</text>
<text x="87.2" y="46.1">A2</text>
<text x="90" y="44.8">VINA1</text>
<text x="90" y="47.1">VINA2</text>
<text x="107.4" y="47.1">OUT2</text>
<text x="107.4" y="44.8">OUT1</text>
<text x="112.3" y="43.8">B5</text>
<text x="112.3" y="46.1">B6</text>
<text x="198.9" y="46.2">R2503</text>
<text x="221.2" y="45.4">C2505</text>
<text x="222.7" y="47.6">1UF</text>
<text x="261.4" y="44.3">C2500</text>
<text x="261.4" y="46.5">4.7 UF</text>
<text x="72.1" y="51">C2550</text>
<text x="73.6" y="52.4">1UF</text>
<text x="87.2" y="50.6">A4</text>
<text x="87.2" y="52.8">A5</text>
<text x="87.2" y="48.3">A3</text>
<text x="90" y="53.8">VINA5</text>
<text x="90" y="49.3">VINA3</text>
<text x="98.3" y="48.8">U2550</text>
<text x="106.9" y="51">G</text>
<text x="107.4" y="49.3">OUT3</text>
<text x="107.4" y="53.8">OUT5</text>
<text x="107.4" y="51.6">OUT4</text>
<text x="112.3" y="48.3">B7</text>
<text x="112.3" y="52.8">C5</text>
<text x="112.3" y="50.6">C4</text>
<text x="230" y="52.1">C2507</text>
<text x="238.3" y="52.1">10UF</text>
<text x="258.7" y="53.9" transform="rotate(-90 258.7 53.9)">REGN</text>
<text x="263.2" y="52.8">BTST</text>
<text x="268.3" y="52.1">C2504</text>
<text x="274.8" y="52.1">.047UF</text>
<text x="295.1" y="53.3">R2502</text>
<text x="87.2" y="55.1">A6</text>
<text x="87.2" y="57.3">A7</text>
<text x="90" y="58.3">VINA7</text>
<text x="90" y="56.1">VINA6</text>
<text x="107.4" y="56.1">OUT6</text>
<text x="107.4" y="58.3">OUT7</text>
<text x="112.3" y="55.1">C6</text>
<text x="112.3" y="57.3">C7</text>
<text x="245.2" y="57.3" transform="rotate(-90 245.2 57.3)">13</text>
<text x="247.4" y="57.3" transform="rotate(-90 247.4 57.3)">14</text>
<text x="251.9" y="57.3" transform="rotate(-90 251.9 57.3)">1</text>
<text x="254.2" y="57.3" transform="rotate(-90 254.2 57.3)">24</text>
<text x="258.7" y="57.3" transform="rotate(-90 258.7 57.3)">22</text>
<text x="263.2" y="57.3" transform="rotate(-90 263.2 57.3)">21</text>
<text x="295.1" y="54.4">10K</text>
<text x="369.3" y="56.3">D2550</text>
<text x="87.2" y="61.8">B1</text>
<text x="87.2" y="64.1">B2</text>
<text x="90" y="62.8">GND1</text>
<text x="90" y="65">GND2</text>
<text x="106.1" y="62.8">VINA_S</text>
<text x="112.3" y="61.8">B4</text>
<text x="222.2" y="61.1">R2505</text>
<text x="236.8" y="61.8">10</text>
<text x="239.5" y="62.8">ILIM</text>
<text x="245.1" y="62" transform="rotate(-90 245.1 62)">BAT1</text>
<text x="247.3" y="62" transform="rotate(-90 247.3 62)">BAT2</text>
<text x="251.8" y="62.3" transform="rotate(-90 251.8 62.3)">VBUS</text>
<text x="254.1" y="60.5" transform="rotate(-90 254.1 60.5)">NC</text>
<text x="258.6" y="62.6" transform="rotate(-90 258.6 62.6)">REGN</text>
<text x="263.1" y="62.1" transform="rotate(-90 263.1 62.1)">BTST</text>
<text x="266.1" y="62.8">PMID</text>
<text x="270.8" y="61.8">23</text>
<text x="284.3" y="65.2">L2500</text>
<text x="349" y="64.1" transform="rotate(-90 349 64.1)">RED</text>
<text x="369.8" y="64.3" transform="rotate(-90 369.8 64.3)">GRN</text>
<text x="87.1" y="70.8">C3</text>
<text x="87.1" y="68.6">C2</text>
<text x="87.2" y="66.3">B3</text>
<text x="90" y="69.5">GND4</text>
<text x="90" y="71.8">GND5</text>
<text x="90" y="67.3">GND3</text>
<text x="98.4" y="67.3">VINA_EN_OTG_EN</text>
<text x="107.4" y="71.8">CRTL</text>
<text x="112.3" y="66.3">D2</text>
<text x="112.3" y="70.8">D1</text>
<text x="121.5" y="67.4">CHG_VINA_EN</text>
<text x="181.1" y="70.8">REGN</text>
<text x="217" y="66.8">100K</text>
<text x="217.4" y="71.3">10K</text>
<text x="226.7" y="66.8">R2508</text>
<text x="226.7" y="71.3">R2500</text>
<text x="237.6" y="70.8">8</text>
<text x="237.6" y="66.3">2</text>
<text x="239.5" y="67.3">PSEL</text>
<text x="239.5" y="71.8">OTG</text>
<text x="252.4" y="71.3">U2500</text>
<text x="266.6" y="69.5">SW2</text>
<text x="266.6" y="67.3">SW1</text>
<text x="270.8" y="66.3">19</text>
<text x="270.8" y="68.6">20</text>
<text x="284.1" y="68.6">2.2 UH</text>
<text x="60.8" y="76.4">EXT_CHG_VBUS</text>
<text x="87.1" y="77.6">D5</text>
<text x="87.1" y="75.3">D4</text>
<text x="90" y="76.3">VINB1</text>
<text x="106.9" y="76.3">MODE</text>
<text x="112.3" y="75.3">C1</text>
<text x="186.6" y="76.6">R2504</text>
<text x="187.4" y="77.9">100K</text>
<text x="237.6" y="77.5">6</text>
<text x="237.6" y="75.3">5</text>
<text x="239.5" y="76.3">SCL</text>
<text x="250.1" y="73.5">BQ25896RTWR</text>
<text x="267.4" y="74">INT</text>
<text x="270.8" y="73.1">7</text>
<text x="270.8" y="77.5">4</text>
<text x="301.4" y="74.2">CHG_INT_N</text>
<text x="87.1" y="79.8">D6</text>
<text x="87.1" y="82.1">D7</text>
<text x="90" y="78.5">VINB2</text>
<text x="90" y="80.8">VINB3</text>
<text x="90" y="83">VINB4</text>
<text x="100.5" y="80.8">VINB_EN_FLAG</text>
<text x="112.3" y="79.8">D3</text>
<text x="121.5" y="80.9">CHG_VINB_EN</text>
<text x="237.6" y="82">9</text>
<text x="239.5" y="78.5">SDA</text>
<text x="239.5" y="83">CE_N</text>
<text x="265.8" y="83">PG_N</text>
<text x="266" y="78.5">STAT</text>
<text x="270.8" y="82">3</text>
<text x="355.6" y="78.8">R2551</text>
<text x="355.6" y="80.1">220</text>
<text x="366.8" y="80.1">220</text>
<text x="366.8" y="78.8">R2552</text>
<text x="236.8" y="88.8">16</text>
<text x="236.8" y="86.5">15</text>
<text x="239.5" y="87.5">SYS1</text>
<text x="239.5" y="89.8">SYS2</text>
<text x="162" y="93.3">CHG_EN</text>
<text x="208.7" y="94.9">TP_QON_N</text>
<text x="236.8" y="93.3">12</text>
<text x="239.5" y="94.3">QON_N</text>
<text x="280.5" y="93.7">10 UF</text>
<text x="280.5" y="91.5">C2502</text>
<text x="355.3" y="96">C2551</text>
<text x="366.6" y="96">C2552</text>
<text x="169.7" y="97.9">R2509</text>
<text x="170.6" y="99.2">100K</text>
<text x="179.3" y="100.5">Q2500</text>
<text x="199.1" y="98.9">REGN</text>
<text x="236.8" y="97.8">11</text>
<text x="239.5" y="98.8">TS</text>
<text x="355.3" y="97.3">100PF</text>
<text x="366.6" y="97.3">100PF</text>
<text x="204.5" y="104.7">R2506</text>
<text x="206.2" y="106">10K</text>
<text x="251.9" y="104.8" transform="rotate(-90 251.9 104.8)">17</text>
<text x="252.9" y="102.1" transform="rotate(-90 252.9 102.1)">PGND1</text>
<text x="254.2" y="104.8" transform="rotate(-90 254.2 104.8)">18</text>
<text x="255.2" y="102.1" transform="rotate(-90 255.2 102.1)">PGND2</text>
<text x="258.7" y="105.1" transform="rotate(-90 258.7 105.1)">G1</text>
<text x="259.7" y="102.1" transform="rotate(-90 259.7 102.1)">CTGND</text>
<text x="204.5" y="115.9">R2507</text>
<text x="206.2" y="117.2">10K</text>
<text x="247" y="115.1">E2500</text>
</g>
<g font-size="1.5">
<text x="210.3" y="53.9">BQ_PGND</text>
<text x="254.3" y="52.2" transform="rotate(-90 254.3 52.2)">NC</text>
<text x="116.3" y="62.6">NC</text>
<text x="274.4" y="61.8">PMID</text>
<text x="116.3" y="71.6">NC</text>
<text x="205.8" y="67.4">REGN</text>
<text x="274.4" y="66.3">SW</text>
<text x="116.3" y="76.1">NC</text>
<text x="282.7" y="82.9">NC</text>
<text x="282.7" y="78.4">NC</text>
<text x="244" y="109">BQ_PGND</text>
</g>
<g font-size="1.3">
<text x="261.4" y="47.6">16 V-DC</text>
<text x="223.4" y="48.8">25V</text>
<text x="73.8" y="55.5">25V</text>
<text x="234.5" y="55.5">10V</text>
<text x="272.7" y="55.5">10V</text>
<text x="232.3" y="63.4">300</text>
<text x="232.4" y="64.5">1%</text>
<text x="284.8" y="70.1">2.4 A</text>
<text x="221.6" y="82">BQ25896_CE_N</text>
<text x="192.3" y="84.3" transform="rotate(-90 192.3 84.3)">3</text>
<text x="180.5" y="92.2">1</text>
<text x="280.5" y="94.9">25 V-DC</text>
<text x="192.3" y="100.7" transform="rotate(-90 192.3 100.7)">2</text>
<text x="222.3" y="107.2">10V</text>
<text x="233.3" y="107.2">10V</text>
</g>
</svg>
